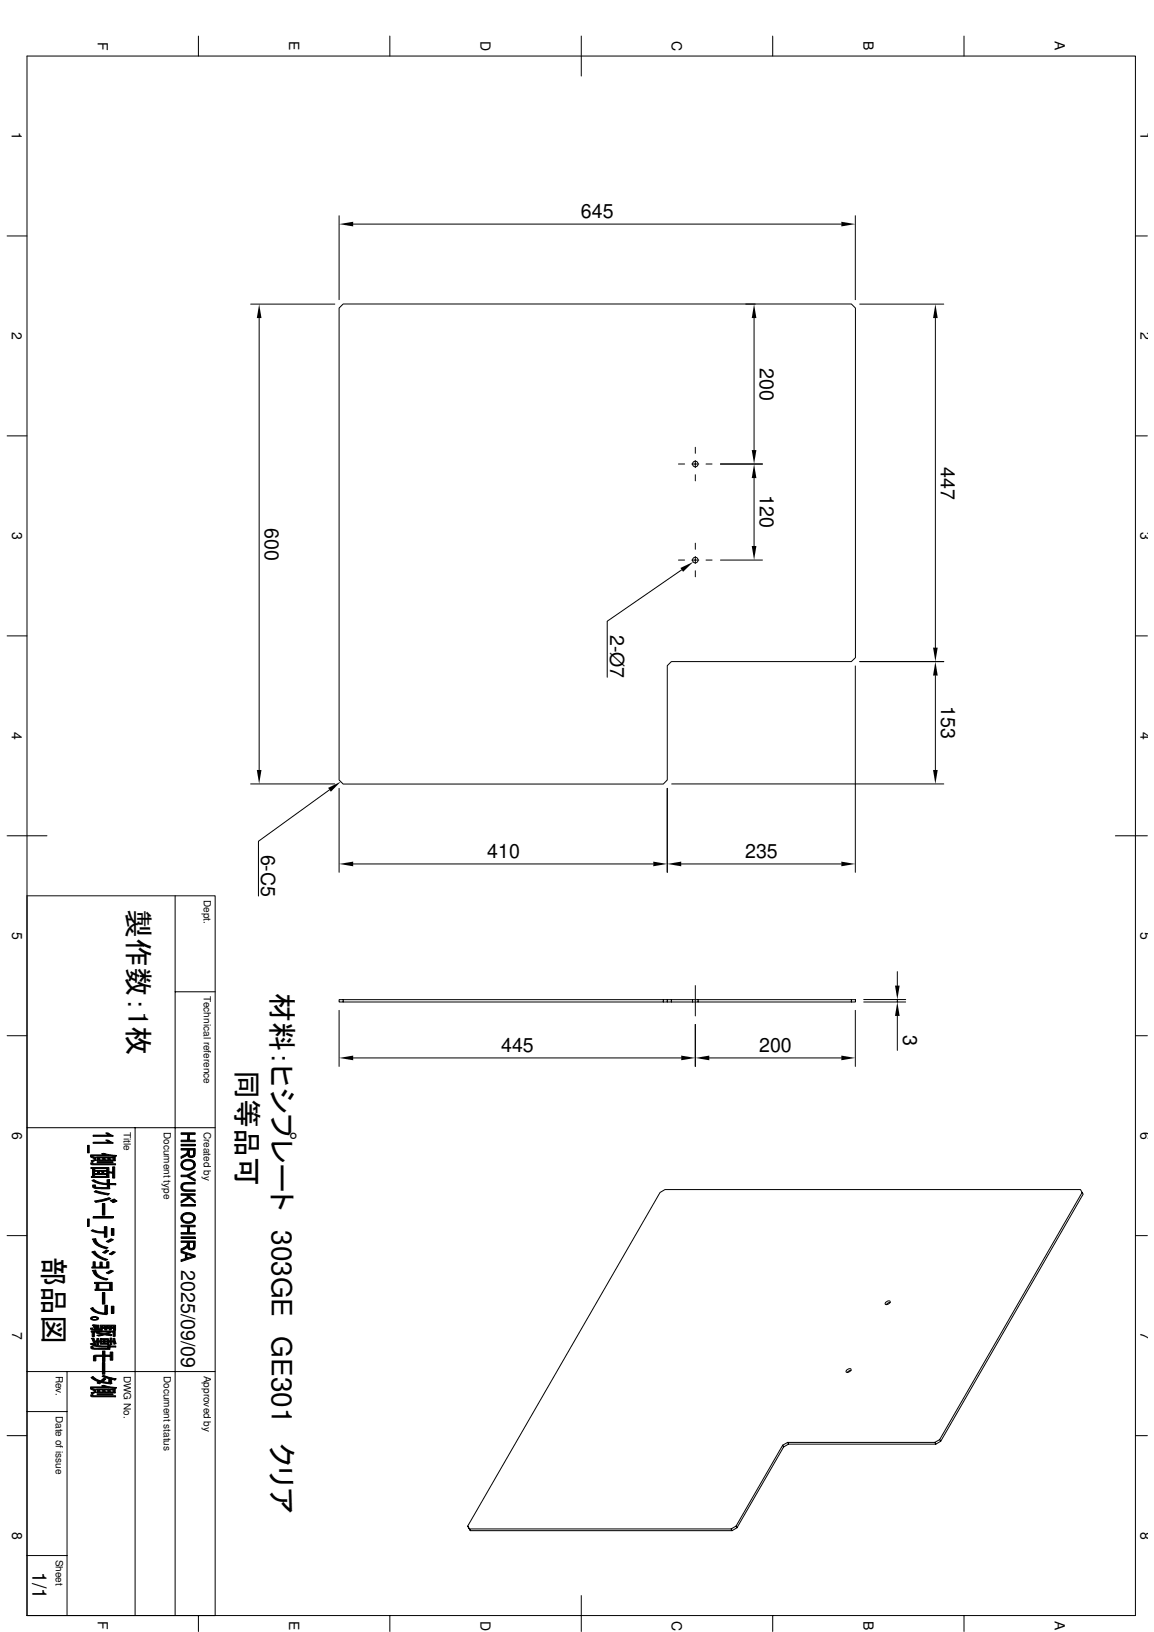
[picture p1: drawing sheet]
<svg xmlns="http://www.w3.org/2000/svg" width="210mm" height="297mm" viewBox="0 0 210 297" stroke-linecap="round" stroke-linejoin="round" font-family="sans-serif">
<g fill="none" stroke="#000" stroke-width=".18">
<path d="M4.9 10.2h201.6v283.8h-201.6zM36.1 6.6v3.6M70.9 6.6v3.6M105.7 6.6v7.2M140.5 6.6v3.6M175.3 6.6v3.6M61.7 39.3v15.2M155.6 39.3v15.2M1.3 42.9h3.6M45.6 55.4h15.3M47.1 57.9v82.2M62.4 55.3h92.5l.7 .8v63.6l-.7 .7h-32.8l-.7 .8v20.8l-.8 .7h-58.2l-.7-.7v-85.9z"/>
<path d="M64.2 40.8h88.8M135.6 55.4h1.8M137.2 57.9v24M156.4 55.4h15.3M170.1 57.9v60M206.5 42.9h2.2M1.3 79.3h3.6M206.5 79.3h2.2M123.4 84.5h1.1M125.8 84.5h1.3M126.5 81.4v1.1M126.5 83.8v1.3"/>
<path d="M126.5 86.4v1.1M126.5 98.9v1.1M128.4 84.5h1.1M131 84.5h7.7M137.2 87v12.4M1.3 115.7h3.6M123.4 101.9h1.1M124 103.7l-13.6 9.4v10.2M125.8 101.9h1.3M126.5 101.3v1.3M126.5 103.9v1.1M128.4 101.9h1.1"/>
<path d="M131 101.9h7.7M206.5 115.7h2.2M155.6 121.2v37.6M156.4 120.4h15.3M170.1 123v17.1M1.3 152.1h7.3M45.6 142.7h15.3M59.9 143.8l-12.9 9.3v10M61.7 143.5v15.3M64.2 157.2h54.6M121.4 143.5v15.3M122.2 142.7h49.5"/>
<path d="M123.9 157.2h29.1M202.9 152.1h5.8M4.9 163h34.2v131M31.9 163v131M126.5 179.4v5.5M163.2 176.8v2.6M1.3 188.5h3.6M31.9 180.5h7.2M61.7 183.9v10.2M62.4 181.9h-.7v.5h.7v-.5h58.2M64.2 192.6h59.7M121.4 181.9h-.8v.5h-58.2"/>
<path d="M122.1 181.9h-.7v.5h-.8M122.1 182.4h32.8v-.5h.7v.5h-.7M126 181.9v.5M126.5 186.5v7.6M127 181.9v.5M129 192.6h24M154.9 181.9h-32.8v.5h-.7M155.6 183.9v10.2M157.1 181.9h7.6M157.1 182.4h7.6M163.2 181.9v.5M163.2 184.9v6.3"/>
<path d="M206.5 188.5h2.2M4.9 205.3h34.2M15.9 208.5h.3v1.3h-.3zM16.4 210.5l.4-.1 .7 .4-.4 .1zM16.5 210.2h2.5l.1-.2 2.1 .3-.2 .2-1.2-.1h-3.3zM16.5 211.6h.4l.1 .2h4v.2h-4.2l-.3-.1zM16.5 212.5h3.3v.8h.7v-.9h.4v2h-.4v-.8l-.7-.2v.9a2.49 2.49 0 0 1-.4-1.6h-2.2v.5l-.4 .9v-1.4h-.3zM16.6 211.3l.7-.3 .2 .1-.7 .3zM16.7 214.9l.4-.2 1 .5 1.4 .2v.2l-1.7-.2zM16.8 215.7h.6l-.1 .6-.4-.2zM16.9 206.6h2.9v-.3l.8 .4v.1h-3.7zM16.9 207.9h2.9v-.3l.8 .4v.1h-3.7z"/>
<path d="M17.1 216.9l.3-.2 2.5 .6-.3 .2zM17.2 212.7v.3h2.2v.2h-.5l-.4 .4v-.4h-.4l-.4 .4v-.4h-.5zM17.2 213.6h.5l.4-.4v.4h.4l.4-.4v.4h.5v.5v-.3h-2.2zM17.2 213.2v.9h2.2v-.5l.4 .7h-3.2v-.2h.2zM17.2 218.6l2.6-.6 .4 .2-2.7 .6zM17.3 215.9a1.72 1.72 0 0 0 1.4 .3h.8l.4-1.5 .1 1.7-2.6-.1zM17.6 210.6h3.4v.7l-.4-.2v-.3h-.6l-.4 .3v-.3h-.5l-.4 .3v-.3h-.6l-.4 .3v-.3h-.1zM17.6 211.1l.5-.3v.3h.6l.4-.3v.3h.5l.4-.3v.3l1 .2h-3.4zM17.7 211.4h2.9v.2h-2.9zM18.5 210h.6l-.1 .2zM18.6 219.1h.5v2.1h-.5zM19.2 206.2h.5l.1 .1v.3z"/>
<path d="M19.2 207.5l.6 .1v.3zM19.5 214.7h.4l-.4 1.5zM19.9 214.7v.7h1.2l-.1 .2h-1.1zM20 218.5l.7-.3 .3 .2-.7 .3zM20.4 218.8l.7-.3 .2 .1-.6 .3zM24.6 205.3v88.7M32.9 207.5h1.2l.3-1v1h1.1v.3h-2.6zM32.9 206.2h2.6v.3h-1.1l-.3 1v-1h-1.2zM32.9 208.3h2.6v.3h-2.6zM32.9 210.5l1-.5 .2-.4v.5l-.1 .2-1.1 .5zM32.9 209h2.6l-.1 1.4-.1 .1-.1-1.2h-.8l-.1 1.2-.2-.4v-.8h-1.2zM32.9 213.9h1.1l1.5 .8v.3l-1.5-.8h-1.1z"/>
<path d="M32.9 218.6l1.3-.7 .3 .2-1.6 .9zM32.9 217.3h2.6v.3h-2.6zM32.9 219.2h2.6v.3h-2.6zM33.1 215.5l.1-.1v.6a.56 .56 0 0 0 .8 .6h1.5v.2h-1.5a.84 .84 0 0 1-1-.3 .84 .84 0 0 1 .1-1zM33.2 211.3l.7-.3 .7 .1 .7 .3-.1 .6a1.15 1.15 0 0 0-1.8-.4l-.2 .3v.7l-.3-.5v-.4zM33.2 212a1.16 1.16 0 0 0 2 .3l.1-.9 .2 .3v.6l-.4 .5-.5 .1h-.8l-.5-.2zM33.2 215.4l.7-.2h1.6v.3h-1.5a.58 .58 0 0 0-.8 .5zM33.8 217.6h.4l1.3 1v.3zM34 213.9l1.5-.8v.3l-1.2 .7zM34.4 209.3v.6a.42 .42 0 0 0 .4 .5 .42 .42 0 0 0 .4-.4l.1 .5-.4 .2-.5-.1zM196.8 217l-25.9 45 .2 .3-.9 .5M1.3 224.9h3.6"/>
<path d="M15.9 221.9h.3v1.3h-.3zM16.5 238.1l.4-.1 .8 .7 1.4 .3v-1.4h.4l.1 1.5-.3 .2-1.5-.3-.9-.4zM16.5 239.8l.2-.1v.3a.64 .64 0 0 0 1 0v.2a.9 .9 0 0 1-1.2-.3zM16.6 224l.3-.2 1 .4h1.1v-.9h.5v1.9h-.5v-.8h-1.2zM16.7 239.7a.9 .9 0 0 1 1.2 .3l-.2 .2v-.2a.64 .64 0 0 0-1 0zM16.7 227.9l.6-.2 .8 .9 1.5 .6-.4 .2-1-.4-.8-.4zM16.8 225.6l.6-.2 .1 .5 .4 .5 .8 .4 .9 .3-.3 .2-1.4-.5-.6-.5-.4-.7zM16.8 231.2h.6l.1 .4 .4 .5 .7 .4 1 .3-.3 .2-1.5-.5-.6-.6zM16.9 221.5h3.7v.2h-3.7zM16.9 229.7h.4v.9h.9v-.9h.4v.9h.8v-.9h.4v1.1h-3.1v-.2h.2zM17.2 233.4h3.2v1.5l-.5-.2v-1.1h-1.9l-.5 1.1v-1.1h-.3zM18 233.6v1.1h1.9l.5 .2h-3.1v-.2h.2z"/>
<path d="M18.6 235.3h.5v2.1h-.5zM18.7 228l.6-.5 .5 .1-.7 .5zM19.3 226l.9-.5 .4 .1-.9 .5zM19.3 231.7l.9-.5 .4 .2-.9 .4zM19.9 228.2l.7-.4 .4 .1-.7 .5zM20.3 223.6h.4v1.3h-.4zM20.3 237.7h.4v1.3h-.4zM32.9 224.3h1.2l.3-1v1h1.1v.3h-2.6zM32.9 223h2.6v.3h-1.1l-.3 1v-1h-1.2zM32.9 225.1h2.6v.3h-2.6zM32.9 227.3l1-.5 .2-.4v.5l-.2 .3-1 .5zM32.9 225.9h2.6l-.1 1.3-.1 .2-.1-1.3h-.8v1.3l-.3-.4v-.9h-1.2z"/>
<path d="M32.9 227.7l2.6 .8v.3l-1.5-.5-.3 .8v-.9l-.8-.2zM32.9 229.3l.8-.2 .3-.8v.7l1.2-.4 .3 .2-2.6 .8zM33.1 221.1l.6-.4h1l.6 .3-.1 .7a1.15 1.15 0 0 0-1.8-.4l-.2 .3v.7l-.1-.1a.83 .83 0 0 1 0-1.1zM33.2 221.7l.1 .3 .2 .2 .9 .2a.77 .77 0 0 0 .8-.7l.1-.7 .2 .4v.6l-.4 .4-.7 .3-.6-.1-.5-.2zM34.4 226.1v.6a.42 .42 0 0 0 .4 .5 .42 .42 0 0 0 .4-.4l.1 .6-.4 .1-.5-.1zM161.1 237.1a.55 .55 0 0 1 .8-.2 .58 .58 0 0 1-.9 .4zM161.9 237.1h-.3l-.4 .4M206.5 224.9h2.2M4.9 256.9h7.3M4.9 249.6h34.2M12.2 249.6v44.4M16.4 244.6l.5-.1 .2 .2v.3z"/>
<path d="M16.4 252.8l.4-.2 .7 .4-.4 .2zM16.5 241.7h.4v.2l.2 .1 .3-.2h.6l.1 .1h-.6a.8 .8 0 0 1-1 0zM16.5 252.4h2.5l.1-.2 2.1 .3-.2 .3-1.1-.2h-3.4zM16.5 253.9l.4-.1 .1 .2h4v.2h-4.3l-.2-.1zM16.5 245.1l.4-.1v.3l.3 .1h2.4v-.6h.4v.2h1.1v.2h-1.1v.4h-2.9l-.5-.2zM16.6 250.7l.3-.2 .6 .5 .6 .2-.1 .3zM16.6 253.5l.7-.3 .2 .2-.7 .3zM16.6 242.3h4.4v.9h-.4v-.8h-3.4v.9h-.4v-.9h-.2zM16.6 243.6l.5-.1 .4 1.2h-.3l-.1 .3v-.3zM16.9 241.1l1.1 .1-.1 .1h-1.1zM17 241.4h.9v.1h-.9zM17 246.8l.3-.1h1.3v-.8h.5v.8h.9v-.6h.5v1.5h-.5v-.7h-.9v.9h-.5v-.9h-1l-.2 .1v.7h-.4z"/>
<path d="M17.1 241.6h.8l.1 .1h-.9zM17.2 241.8h.1v.2zM17.2 244.7l.7 .2 1.7 .1v.4v-.2h-1.5l-1-.2zM17.3 242h.9v-.8h2.8v.9h-.4v-.7h-.4v.7h-.3v-.7h-.4v.7h-.5v-.7h-.4v.7h-1.3zM17.4 242.6l.4-.1 1.1 .3 .5-.2 .1 .2 .9 .1-.2 .2-1.2-.1-.4 .1-.1-.3zM17.6 252.8h3.4v.7l-.4-.2v-.3h-.6l-.4 .3v-.3h-.5l-.4 .3v-.3h-.6l-.4 .3v-.3h-.1zM17.6 253.3l.5-.3v.3h.6l.4-.3v.3h.5l.4-.3v.3h.6l.4 .2h-3.4zM17.6 243l.9-.2 .1 .3-.7 .1zM17.6 243.6h.3v.5h.3v-.5l.3 .2v.7h.4v-.4l.2-.3v.7h.4l.2 .2h-1.5v-.5h-.3v.5h-.3v-.5h-.3l-.1-.1h.4zM17.7 253.7h2.9v.2h-2.9zM18.1 251.2l.2 .1 .4-.3v.5l1.2 .1v-.9l.3 .1 .2 1-.4 .1-1.6-.3-.3 .3-.4-.2 .3-.2zM18.2 243.6h1.5v.5h.3v-.6h.3v.6h.3v.1h-.3v.6h-.3v-.6h-.3v.5l-.2-.2v-.7h-.4l-.2 .3v-.3h-.4z"/>
<path d="M18.5 252.3l.4-.2 .2 .1-.1 .2zM18.5 244.1h.4v.4v-.3h-.4zM18.6 250.5l.2-.2 1.1 .4v.9v-.6zM18.6 241.4v.2h.4v.2h-.4zM18.6 248h.5v2.1h-.5zM18.7 251l.2-.1 .3 .1-.5 .5zM19.1 244.1h.4v.1h-.4zM19.4 242.6l.5-.1 .2 .1-.6 .2zM19.5 241.4v.2h.4v.2h-.4zM20.2 250.8l.9 .2-.3 .2-.5-.2zM20.2 241.4v.2h.4v.2h-.4zM20.6 243.6h.3l.2 1h-.3z"/>
<path d="M20.8 244.6h.1M153.9 249.4a.55 .55 0 0 1 .9-.1 .58 .58 0 0 1-.9 .3zM154.8 249.4l-.3 .1-.4 .3M1.3 261.3h3.6M85.4 278.3l-.3-.5 .5 .8-.2-.3h47.6M133.9 277.8l-.9 .5 .2 .3h-47.6M142.4 263l-8.5 14.8 .1 .3-.8 .5M143.3 262.5l-.9 .5 .1 .4-8.5 14.7M170 262.5h-26.7l.1 .3-.9 .6M170.9 262l-.9 .5 .2 .3h-26.8M171.1 262.3l25.9-45-.5-.8h-75.6l-.8 .5-35 60.8M206.5 261.3h2.2"/>
<path d="M4.9 283.1h7.3M36.1 294v2.9M70.9 294v2.9M105.7 290.4v6.5M140.5 294v2.9M175.3 294v2.9"/>
<circle cx="126.5" cy="84.5" r=".51"/>
<circle cx="126.5" cy="101.9" r=".51"/>
</g>
<g fill="#000">
<path d="M47.1 55.4l.5 2.5h-.9zM61.7 40.8l2.5-.4v.8zM137.2 55.4l.4 2.5h-.9zM153 40.4l2.6 .4-2.6 .4zM170.1 55.4l.5 2.5h-.9zM136.7 81.9h.9l-.4 2.6zM137.2 84.5l.4 2.5h-.9zM136.7 99.4h.9l-.4 2.5zM123.8 103.4l2.3-1.1-1.9 1.8zM169.7 117.9h.9l-.5 2.5zM170.1 120.4l.5 2.6h-.9zM46.7 140.1h.9l-.5 2.6z"/>
<path d="M59.7 143.4l2.3-1.1-1.8 1.8zM61.7 157.2l2.5-.4v.9zM118.8 156.8l2.6 .4-2.6 .5zM121.4 157.2l2.5-.4v.9zM153 156.8l2.6 .4-2.6 .5zM169.7 140.1h.9l-.5 2.6zM162.8 179.4h.8l-.4 2.5zM61.7 192.6l2.5-.5v.9zM123.9 192.1l2.6 .5-2.6 .4zM126.5 192.6l2.5-.5v.9zM153 192.1l2.6 .5-2.6 .4zM163.2 182.4l.4 2.5h-.8z"/>
<path d="M17.2 241.8h.1v.2z"/>
<path d="M15.9 208.5h.3v1.3h-.3z" fill-rule="evenodd"/>
<path d="M16.8 215.7h.6l-.1 .6-.4-.2z" fill-rule="evenodd"/>
<path d="M16.4 210.5l.4-.1 .7 .4-.4 .1z" fill-rule="evenodd"/>
<path d="M16.6 211.3l.7-.3 .2 .1-.7 .3z" fill-rule="evenodd"/>
<path d="M18.5 210h.6l-.1 .2z" fill-rule="evenodd"/>
<path d="M17.2 212.7v.3h2.2v.2h-.5l-.4 .4v-.4h-.4l-.4 .4v-.4h-.5z" fill-rule="evenodd"/>
<path d="M17.2 213.6h.5l.4-.4v.4h.4l.4-.4v.4h.5v.5v-.3h-2.2z" fill-rule="evenodd"/>
<path d="M16.7 214.9l.4-.2 1 .5 1.4 .2v.2l-1.7-.2z" fill-rule="evenodd"/>
<path d="M19.2 206.2h.5l.1 .1v.3z" fill-rule="evenodd"/>
<path d="M19.2 207.5l.6 .1v.3z" fill-rule="evenodd"/>
<path d="M17.2 213.2v.9h2.2v-.5l.4 .7h-3.2v-.2h.2z" fill-rule="evenodd"/>
<path d="M19.5 214.7h.4l-.4 1.5z" fill-rule="evenodd"/>
<path d="M17.1 216.9l.3-.2 2.5 .6-.3 .2z" fill-rule="evenodd"/>
<path d="M17.3 215.9a1.72 1.72 0 0 0 1.4 .3h.8l.4-1.5 .1 1.7-2.6-.1z" fill-rule="evenodd"/>
<path d="M17.2 218.6l2.6-.6 .4 .2-2.7 .6z" fill-rule="evenodd"/>
<path d="M17.7 211.4h2.9v.2h-2.9z" fill-rule="evenodd"/>
<path d="M16.9 206.6h2.9v-.3l.8 .4v.1h-3.7z" fill-rule="evenodd"/>
<path d="M16.9 207.9h2.9v-.3l.8 .4v.1h-3.7z" fill-rule="evenodd"/>
<path d="M16.5 212.5h3.3v.8h.7v-.9h.4v2h-.4v-.8l-.7-.2v.9a2.49 2.49 0 0 1-.4-1.6h-2.2v.5l-.4 .9v-1.4h-.3z" fill-rule="evenodd"/>
<path d="M17.6 210.6h3.4v.7l-.4-.2v-.3h-.6l-.4 .3v-.3h-.5l-.4 .3v-.3h-.6l-.4 .3v-.3h-.1z" fill-rule="evenodd"/>
<path d="M17.6 211.1l.5-.3v.3h.6l.4-.3v.3h.5l.4-.3v.3l1 .2h-3.4z" fill-rule="evenodd"/>
<path d="M20 218.5l.7-.3 .3 .2-.7 .3z" fill-rule="evenodd"/>
<path d="M16.5 211.6h.4l.1 .2h4v.2h-4.2l-.3-.1z" fill-rule="evenodd"/>
<path d="M19.9 214.7v.7h1.2l-.1 .2h-1.1z" fill-rule="evenodd"/>
<path d="M16.5 210.2h2.5l.1-.2 2.1 .3-.2 .2-1.2-.1h-3.3z" fill-rule="evenodd"/>
<path d="M20.4 218.8l.7-.3 .2 .1-.6 .3z" fill-rule="evenodd"/>
<path d="M32.9 210.5l1-.5 .2-.4v.5l-.1 .2-1.1 .5z" fill-rule="evenodd"/>
<path d="M32.9 218.6l1.3-.7 .3 .2-1.6 .9z" fill-rule="evenodd"/>
<path d="M34.4 209.3v.6a.42 .42 0 0 0 .4 .5 .42 .42 0 0 0 .4-.4l.1 .5-.4 .2-.5-.1z" fill-rule="evenodd"/>
<path d="M33.2 211.3l.7-.3 .7 .1 .7 .3-.1 .6a1.15 1.15 0 0 0-1.8-.4l-.2 .3v.7l-.3-.5v-.4z" fill-rule="evenodd"/>
<path d="M32.9 207.5h1.2l.3-1v1h1.1v.3h-2.6z" fill-rule="evenodd"/>
<path d="M32.9 206.2h2.6v.3h-1.1l-.3 1v-1h-1.2z" fill-rule="evenodd"/>
<path d="M32.9 209h2.6l-.1 1.4-.1 .1-.1-1.2h-.8l-.1 1.2-.2-.4v-.8h-1.2z" fill-rule="evenodd"/>
<path d="M34 213.9l1.5-.8v.3l-1.2 .7z" fill-rule="evenodd"/>
<path d="M32.9 213.9h1.1l1.5 .8v.3l-1.5-.8h-1.1z" fill-rule="evenodd"/>
<path d="M33.1 215.5l.1-.1v.6a.56 .56 0 0 0 .8 .6h1.5v.2h-1.5a.84 .84 0 0 1-1-.3 .84 .84 0 0 1 .1-1z" fill-rule="evenodd"/>
<path d="M33.2 215.4l.7-.2h1.6v.3h-1.5a.58 .58 0 0 0-.8 .5z" fill-rule="evenodd"/>
<path d="M33.8 217.6h.4l1.3 1v.3z" fill-rule="evenodd"/>
<path d="M32.9 217.3h2.6v.3h-2.6z" fill-rule="evenodd"/>
<path d="M33.2 212a1.16 1.16 0 0 0 2 .3l.1-.9 .2 .3v.6l-.4 .5-.5 .1h-.8l-.5-.2z" fill-rule="evenodd"/>
<path d="M15.9 221.9h.3v1.3h-.3z" fill-rule="evenodd"/>
<path d="M16.7 239.7a.9 .9 0 0 1 1.2 .3l-.2 .2v-.2a.64 .64 0 0 0-1 0z" fill-rule="evenodd"/>
<path d="M16.6 224l.3-.2 1 .4h1.1v-.9h.5v1.9h-.5v-.8h-1.2z" fill-rule="evenodd"/>
<path d="M16.7 227.9l.6-.2 .8 .9 1.5 .6-.4 .2-1-.4-.8-.4z" fill-rule="evenodd"/>
<path d="M16.5 238.1l.4-.1 .8 .7 1.4 .3v-1.4h.4l.1 1.5-.3 .2-1.5-.3-.9-.4z" fill-rule="evenodd"/>
<path d="M16.8 225.6l.6-.2 .1 .5 .4 .5 .8 .4 .9 .3-.3 .2-1.4-.5-.6-.5-.4-.7z" fill-rule="evenodd"/>
<path d="M16.8 231.2h.6l.1 .4 .4 .5 .7 .4 1 .3-.3 .2-1.5-.5-.6-.6z" fill-rule="evenodd"/>
<path d="M18.7 228l.6-.5 .5 .1-.7 .5z" fill-rule="evenodd"/>
<path d="M16.9 229.7h.4v.9h.9v-.9h.4v.9h.8v-.9h.4v1.1h-3.1v-.2h.2z" fill-rule="evenodd"/>
<path d="M20.3 223.6h.4v1.3h-.4z" fill-rule="evenodd"/>
<path d="M20.3 237.7h.4v1.3h-.4z" fill-rule="evenodd"/>
<path d="M17.2 233.4h3.2v1.5l-.5-.2v-1.1h-1.9l-.5 1.1v-1.1h-.3z" fill-rule="evenodd"/>
<path d="M18 233.6v1.1h1.9l.5 .2h-3.1v-.2h.2z" fill-rule="evenodd"/>
<path d="M19.3 226l.9-.5 .4 .1-.9 .5z" fill-rule="evenodd"/>
<path d="M19.3 231.7l.9-.5 .4 .2-.9 .4z" fill-rule="evenodd"/>
<path d="M19.9 228.2l.7-.4 .4 .1-.7 .5z" fill-rule="evenodd"/>
<path d="M32.9 227.3l1-.5 .2-.4v.5l-.2 .3-1 .5z" fill-rule="evenodd"/>
<path d="M33.1 221.1l.6-.4h1l.6 .3-.1 .7a1.15 1.15 0 0 0-1.8-.4l-.2 .3v.7l-.1-.1a.83 .83 0 0 1 0-1.1z" fill-rule="evenodd"/>
<path d="M34.4 226.1v.6a.42 .42 0 0 0 .4 .5 .42 .42 0 0 0 .4-.4l.1 .6-.4 .1-.5-.1z" fill-rule="evenodd"/>
<path d="M32.9 224.3h1.2l.3-1v1h1.1v.3h-2.6z" fill-rule="evenodd"/>
<path d="M32.9 223h2.6v.3h-1.1l-.3 1v-1h-1.2z" fill-rule="evenodd"/>
<path d="M32.9 225.9h2.6l-.1 1.3-.1 .2-.1-1.3h-.8v1.3l-.3-.4v-.9h-1.2z" fill-rule="evenodd"/>
<path d="M32.9 227.7l2.6 .8v.3l-1.5-.5-.3 .8v-.9l-.8-.2z" fill-rule="evenodd"/>
<path d="M32.9 229.3l.8-.2 .3-.8v.7l1.2-.4 .3 .2-2.6 .8z" fill-rule="evenodd"/>
<path d="M33.2 221.7l.1 .3 .2 .2 .9 .2a.77 .77 0 0 0 .8-.7l.1-.7 .2 .4v.6l-.4 .4-.7 .3-.6-.1-.5-.2z" fill-rule="evenodd"/>
<path d="M16.4 244.6l.5-.1 .2 .2v.3z" fill-rule="evenodd"/>
<path d="M16.6 243.6l.5-.1 .4 1.2h-.3l-.1 .3v-.3z" fill-rule="evenodd"/>
<path d="M16.4 252.8l.4-.2 .7 .4-.4 .2z" fill-rule="evenodd"/>
<path d="M16.6 253.5l.7-.3 .2 .2-.7 .3z" fill-rule="evenodd"/>
<path d="M16.5 239.8l.2-.1v.3a.64 .64 0 0 0 1 0v.2a.9 .9 0 0 1-1.2-.3z" fill-rule="evenodd"/>
<path d="M17 241.4h.9v.1h-.9z" fill-rule="evenodd"/>
<path d="M17.1 241.6h.8l.1 .1h-.9z" fill-rule="evenodd"/>
<path d="M16.9 241.1l1.1 .1-.1 .1h-1.1z" fill-rule="evenodd"/>
<path d="M16.6 250.7l.3-.2 .6 .5 .6 .2-.1 .3z" fill-rule="evenodd"/>
<path d="M16.5 241.7h.4v.2l.2 .1 .3-.2h.6l.1 .1h-.6a.8 .8 0 0 1-1 0z" fill-rule="evenodd"/>
<path d="M17.6 243l.9-.2 .1 .3-.7 .1z" fill-rule="evenodd"/>
<path d="M18.5 244.1h.4v.4v-.3h-.4z" fill-rule="evenodd"/>
<path d="M18.6 241.4v.2h.4v.2h-.4z" fill-rule="evenodd"/>
<path d="M18.5 252.3l.4-.2 .2 .1-.1 .2z" fill-rule="evenodd"/>
<path d="M19.1 244.1h.4v.1h-.4z" fill-rule="evenodd"/>
<path d="M18.7 251l.2-.1 .3 .1-.5 .5z" fill-rule="evenodd"/>
<path d="M17.2 244.7l.7 .2 1.7 .1v.4v-.2h-1.5l-1-.2z" fill-rule="evenodd"/>
<path d="M17.6 243.6h.3v.5h.3v-.5l.3 .2v.7h.4v-.4l.2-.3v.7h.4l.2 .2h-1.5v-.5h-.3v.5h-.3v-.5h-.3l-.1-.1h.4z" fill-rule="evenodd"/>
<path d="M19.5 241.4v.2h.4v.2h-.4z" fill-rule="evenodd"/>
<path d="M18.6 250.5l.2-.2 1.1 .4v.9v-.6z" fill-rule="evenodd"/>
<path d="M19.4 242.6l.5-.1 .2 .1-.6 .2z" fill-rule="evenodd"/>
<path d="M17.4 242.6l.4-.1 1.1 .3 .5-.2 .1 .2 .9 .1-.2 .2-1.2-.1-.4 .1-.1-.3z" fill-rule="evenodd"/>
<path d="M18.1 251.2l.2 .1 .4-.3v.5l1.2 .1v-.9l.3 .1 .2 1-.4 .1-1.6-.3-.3 .3-.4-.2 .3-.2z" fill-rule="evenodd"/>
<path d="M17 246.8l.3-.1h1.3v-.8h.5v.8h.9v-.6h.5v1.5h-.5v-.7h-.9v.9h-.5v-.9h-1l-.2 .1v.7h-.4z" fill-rule="evenodd"/>
<path d="M17.7 253.7h2.9v.2h-2.9z" fill-rule="evenodd"/>
<path d="M20.2 241.4v.2h.4v.2h-.4z" fill-rule="evenodd"/>
<path d="M18.2 243.6h1.5v.5h.3v-.6h.3v.6h.3v.1h-.3v.6h-.3v-.6h-.3v.5l-.2-.2v-.7h-.4l-.2 .3v-.3h-.4z" fill-rule="evenodd"/>
<path d="M16.6 242.3h4.4v.9h-.4v-.8h-3.4v.9h-.4v-.9h-.2z" fill-rule="evenodd"/>
<path d="M17.6 252.8h3.4v.7l-.4-.2v-.3h-.6l-.4 .3v-.3h-.5l-.4 .3v-.3h-.6l-.4 .3v-.3h-.1z" fill-rule="evenodd"/>
<path d="M17.6 253.3l.5-.3v.3h.6l.4-.3v.3h.5l.4-.3v.3h.6l.4 .2h-3.4z" fill-rule="evenodd"/>
<path d="M17.3 242h.9v-.8h2.8v.9h-.4v-.7h-.4v.7h-.3v-.7h-.4v.7h-.5v-.7h-.4v.7h-1.3z" fill-rule="evenodd"/>
<path d="M16.5 253.9l.4-.1 .1 .2h4v.2h-4.3l-.2-.1z" fill-rule="evenodd"/>
<path d="M16.5 245.1l.4-.1v.3l.3 .1h2.4v-.6h.4v.2h1.1v.2h-1.1v.4h-2.9l-.5-.2z" fill-rule="evenodd"/>
<path d="M20.6 243.6h.3l.2 1h-.3z" fill-rule="evenodd"/>
<path d="M20.2 250.8l.9 .2-.3 .2-.5-.2z" fill-rule="evenodd"/>
<path d="M16.5 252.4h2.5l.1-.2 2.1 .3-.2 .3-1.1-.2h-3.4z" fill-rule="evenodd"/>
</g>
<path d="M18.8 219.1v2.1M18.8 235.3v2.1M18.8 248v2.1" fill="none" stroke="#000" stroke-width=".44"/>
<path d="M16.9 221.6h3.7" fill="none" stroke="#000" stroke-width=".21"/>
<path d="M32.9 208.4h2.6M32.9 219.4h2.6M32.9 225.2h2.6" fill="none" stroke="#000" stroke-width=".28"/>
<g font-size="5.3">
<text x="23.3" y="165.5" transform="rotate(90 23.3 165.5)">製作数：1枚</text>
<text x="43.1" y="163" transform="rotate(90 43.1 163)">同等品可</text>
<text x="49.4" y="163" transform="rotate(90 49.4 163)">材料：ヒシプレート　303GE GE301　クリア</text>
<text x="7.9" y="228.8" transform="rotate(90 7.9 228.8)">部品図</text>
</g>
<g font-size="3.6">
<text x="105.7" y="39.7">645</text>
<text x="138.2" y="67" transform="rotate(90 138.2 67)">200</text>
<text x="171.2" y="85" transform="rotate(90 171.2 85)">447</text>
<text x="138.2" y="90.1" transform="rotate(90 138.2 90.1)">120</text>
<text x="48.2" y="96.1" transform="rotate(90 48.2 96.1)">600</text>
<text x="111" y="115.5" transform="rotate(90 111 115.5)">2-Ø7</text>
<text x="171.2" y="128.5" transform="rotate(90 171.2 128.5)">153</text>
<text x="47.5" y="155.5" transform="rotate(90 47.5 155.5)">6-C5</text>
<text x="88.6" y="156.2">410</text>
<text x="135.5" y="156.2">235</text>
<text x="91.2" y="191.5">445</text>
<text x="138.1" y="191.5">200</text>
<text x="164.3" y="188.3" transform="rotate(90 164.3 188.3)">3</text>
<text x="32.9" y="231.1" transform="rotate(90 32.9 231.1)">2025/09/09</text>
<text x="5.9" y="286.1" transform="rotate(90 5.9 286.1)">1/1</text>
</g>
<g font-size="2.5">
<text x="17.8" y="7.6" transform="rotate(90 17.8 7.6)">F</text>
<text x="52.6" y="7.5" transform="rotate(90 52.6 7.5)">E</text>
<text x="87.4" y="7.5" transform="rotate(90 87.4 7.5)">D</text>
<text x="122.2" y="7.5" transform="rotate(90 122.2 7.5)">C</text>
<text x="157" y="7.5" transform="rotate(90 157 7.5)">B</text>
<text x="191.9" y="7.5" transform="rotate(90 191.9 7.5)">A</text>
<text x="2.2" y="24" transform="rotate(90 2.2 24)">1</text>
<text x="207.4" y="24" transform="rotate(90 207.4 24)">1</text>
<text x="2.2" y="60.4" transform="rotate(90 2.2 60.4)">2</text>
<text x="207.4" y="60.4" transform="rotate(90 207.4 60.4)">2</text>
<text x="2.2" y="96.8" transform="rotate(90 2.2 96.8)">3</text>
<text x="207.5" y="96.8" transform="rotate(90 207.5 96.8)">3</text>
<text x="2.2" y="133.2" transform="rotate(90 2.2 133.2)">4</text>
<text x="207.4" y="133.2" transform="rotate(90 207.4 133.2)">4</text>
<text x="2.2" y="169.6" transform="rotate(90 2.2 169.6)">5</text>
<text x="207.5" y="169.6" transform="rotate(90 207.5 169.6)">5</text>
<text x="2.2" y="206" transform="rotate(90 2.2 206)">6</text>
<text x="207.5" y="206" transform="rotate(90 207.5 206)">6</text>
<text x="2.2" y="242.4" transform="rotate(90 2.2 242.4)">7</text>
<text x="207.5" y="242.4" transform="rotate(90 207.5 242.4)">7</text>
<text x="2.2" y="278.8" transform="rotate(90 2.2 278.8)">8</text>
<text x="207.5" y="278.8" transform="rotate(90 207.5 278.8)">8</text>
<text x="17.8" y="295.1" transform="rotate(90 17.8 295.1)">F</text>
<text x="52.6" y="295" transform="rotate(90 52.6 295)">E</text>
<text x="87.4" y="295" transform="rotate(90 87.4 295)">D</text>
<text x="122.2" y="295" transform="rotate(90 122.2 295)">C</text>
<text x="157" y="295" transform="rotate(90 157 295)">B</text>
<text x="191.9" y="295" transform="rotate(90 191.9 295)">A</text>
</g>
<g font-size="1.8">
<text x="37.1" y="163.8" transform="rotate(90 37.1 163.8)">Dept.</text>
<text x="37.1" y="181.2" transform="rotate(90 37.1 181.2)">Technical reference</text>
<text x="22.5" y="206" transform="rotate(90 22.5 206)">Title</text>
<text x="29.8" y="206" transform="rotate(90 29.8 206)">Document type</text>
<text x="37.1" y="206" transform="rotate(90 37.1 206)">Created by</text>
<text x="10.2" y="250.4" transform="rotate(90 10.2 250.4)">Rev.</text>
<text x="22.5" y="250.4" transform="rotate(90 22.5 250.4)">DWG No.</text>
<text x="29.8" y="250.4" transform="rotate(90 29.8 250.4)">Document status</text>
<text x="37.1" y="250.4" transform="rotate(90 37.1 250.4)">Approved by</text>
<text x="10.2" y="257.7" transform="rotate(90 10.2 257.7)">Date of issue</text>
<text x="10.2" y="283.9" transform="rotate(90 10.2 283.9)">Sheet</text>
</g>
</svg>
